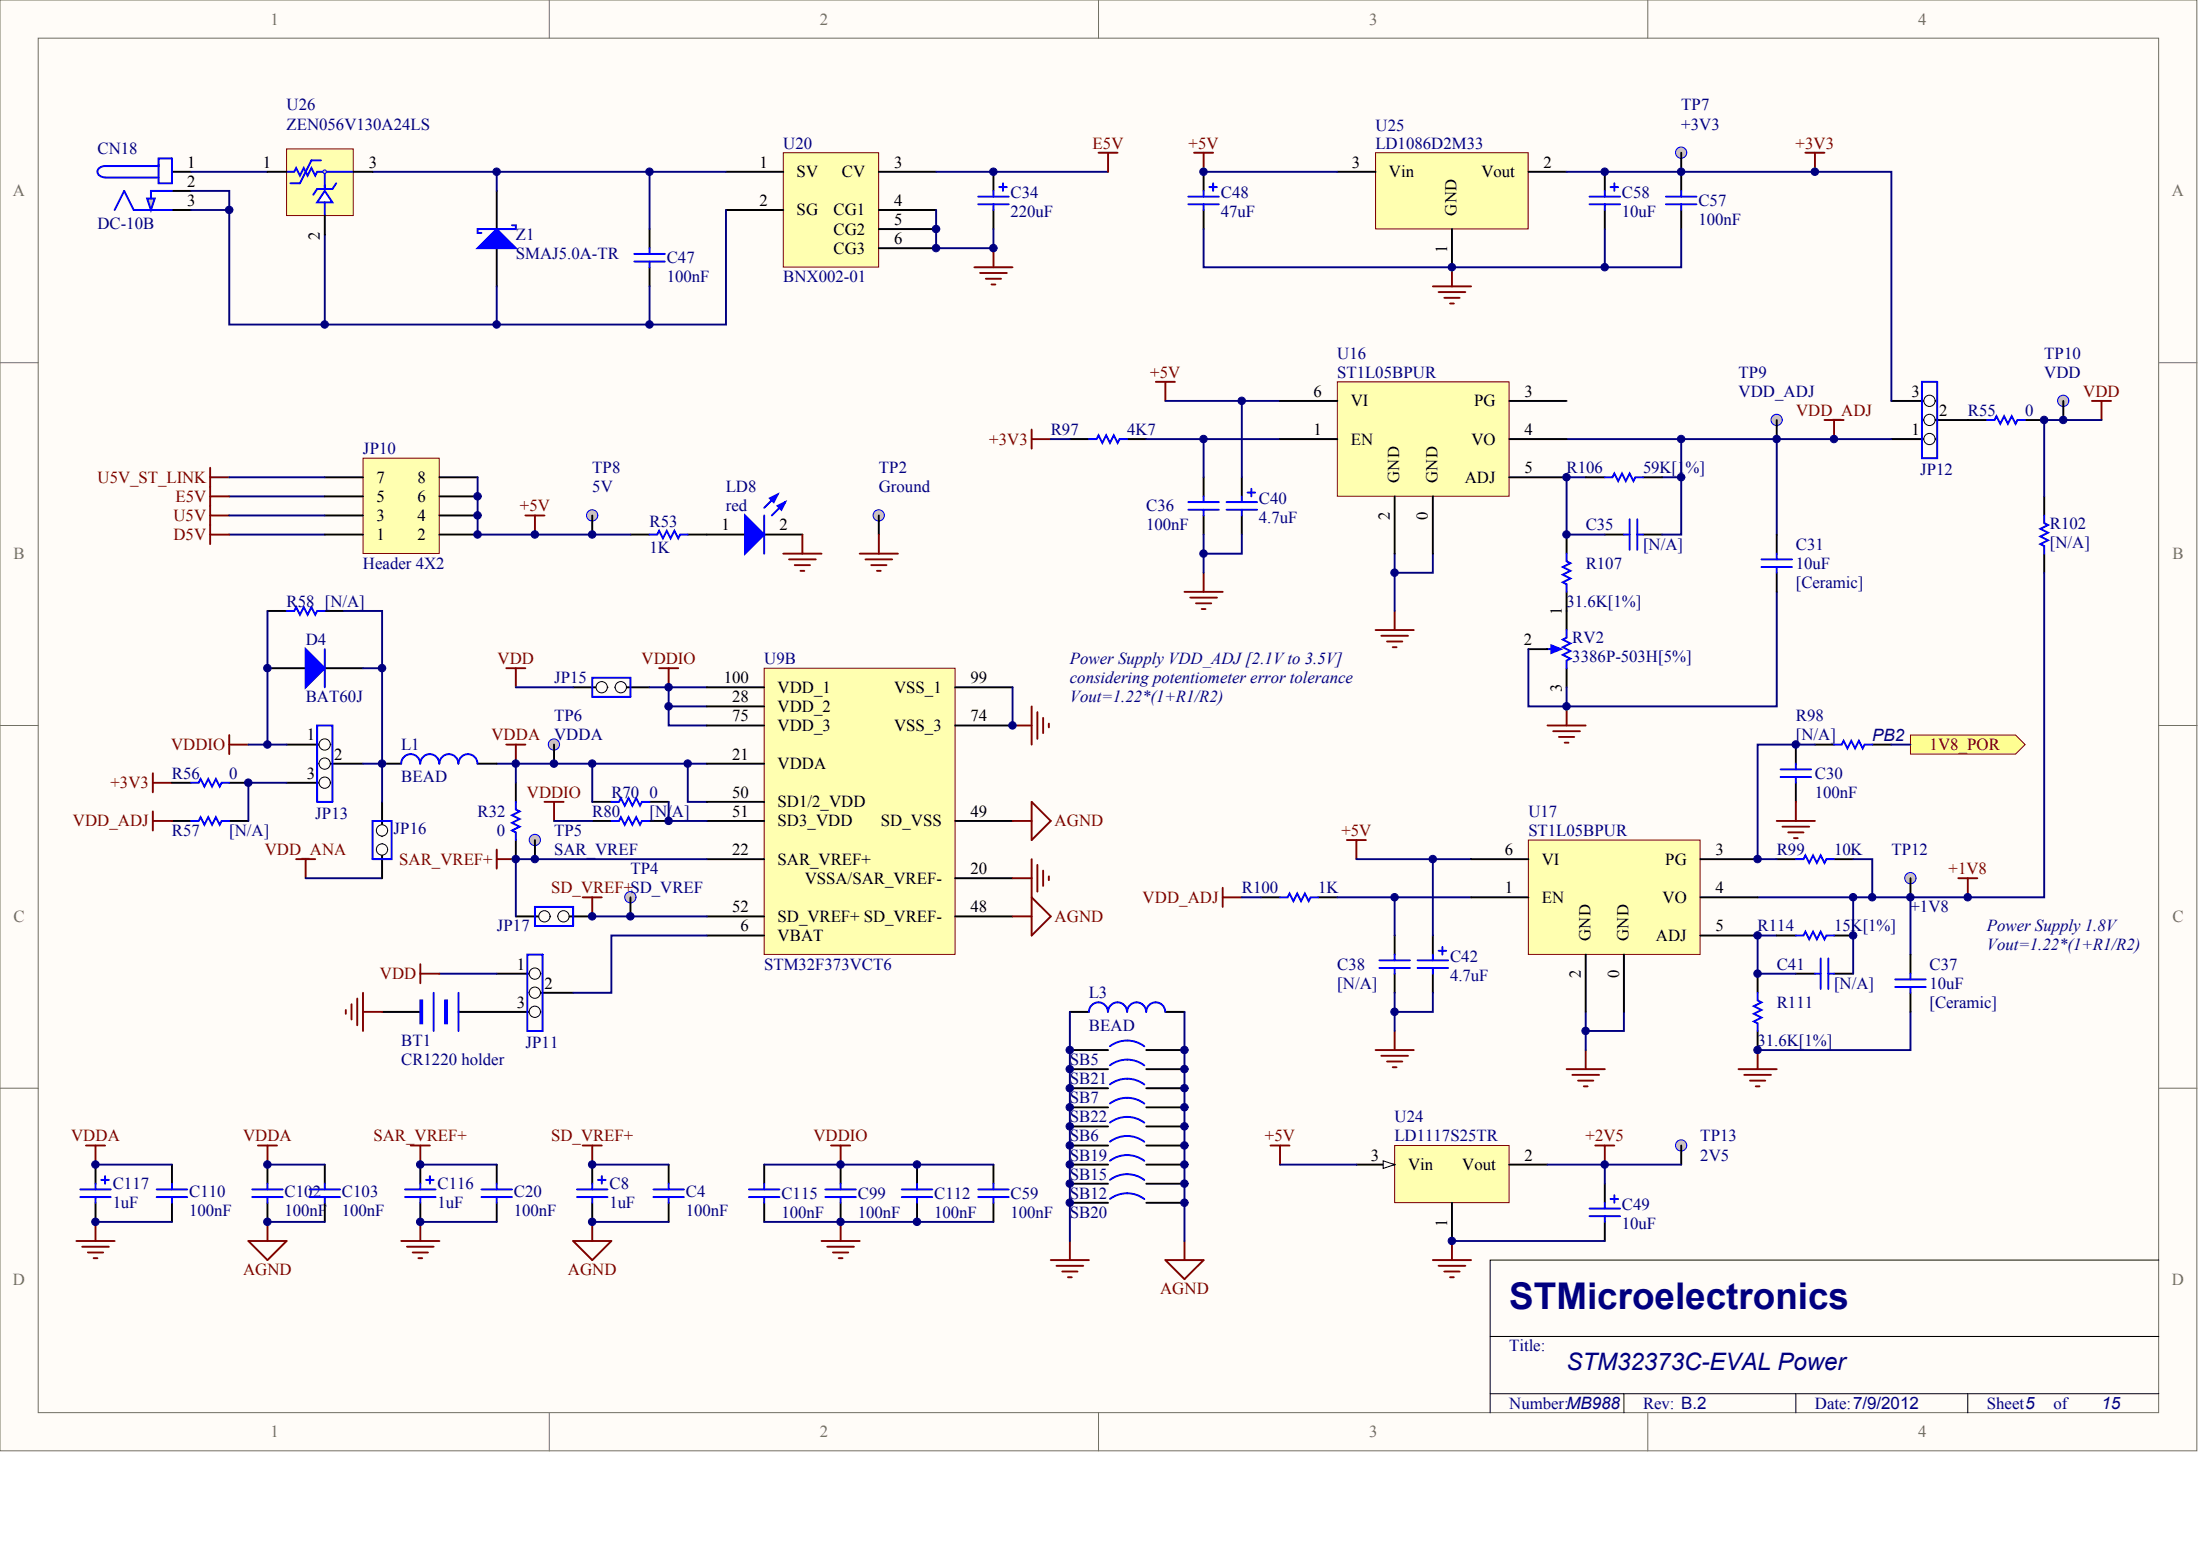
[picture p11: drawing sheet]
<svg xmlns="http://www.w3.org/2000/svg" width="840mm" height="594mm" viewBox="0 0 840 594" stroke-linecap="round" stroke-linejoin="round" font-family="sans-serif">
<g fill="#fffcf8" stroke="#716f64" stroke-width=".38">
<path d="M0 0h838.4v553.6h-838.4z"/>
<path d="M14.6 14.6h809.2v524.4h-809.2z"/>
</g>
<path d="M209.6 0v14.6M419.2 0v14.6M628.9 0v14.6M0 138.4h14.6M823.9 138.4h14.6M0 276.8h14.6M823.9 276.8h14.6M0 415.2h14.6M823.9 415.2h14.6M209.6 539.1v14.5M419.2 539.1v14.5M628.9 539.1v14.5" fill="none" stroke="#716f64" stroke-width=".38"/>
<path d="M823.9 480.8h-255.2v58.3M568.7 509.9h255.2M568.7 531.8h255.2M619.7 531.8v7.3M685.4 531.8v7.3M751 531.8v7.3" fill="none" stroke="#000" stroke-width=".38"/>
<path d="M226 444.4v7.3M226 458.9v7.3M291.6 444.4v7.3M291.6 458.9v7.3M320.8 444.4v7.3M320.8 458.9v7.3M350 444.4v7.3M350 458.9v7.3" fill="none" stroke="#000" stroke-width=".73"/>
<g fill="none" stroke="#00f" stroke-width=".73">
<path d="M220.2 456.8h11.7M220.2 453.8h11.7M226 451.7v2.1M226 456.8v2.1M228.2 450.2h2.9M229.7 448.7v3M285.8 456.8h11.7M285.8 453.8h11.7M291.6 451.7v2.1M291.6 456.8v2.1M315 456.8h11.6M315 453.8h11.6"/>
<path d="M320.8 451.7v2.1M320.8 456.8v2.1M344.1 456.8h11.7M344.1 453.8h11.7M350 451.7v2.1M350 456.8v2.1"/>
</g>
<path d="M317.2 437.1h7.3M320.8 437.1v7.3M313.5 473.5h14.6M315.7 475.7h10.2M317.9 477.9h5.8M320.8 466.2v7.3M320.1 480.1h1.4" fill="none" stroke="#800000" stroke-width=".73"/>
<path d="M525 58.3h58.2v29h-58.2z" fill="#ffffb0" stroke="#800000" stroke-width=".38"/>
<path d="M510.4 65.6h14.6M583.3 65.6h14.6M554.1 87.4v14.6" fill="none" stroke="#000" stroke-width=".73"/>
<path d="M298.9 58.3h36.4v43.6h-36.4z" fill="#ffffb0" stroke="#800000" stroke-width=".38"/>
<path d="M277.1 65.6h21.8M335.4 65.6h21.9M379.1 65.6v7.2M277.1 80.1h21.8M335.4 80.1h21.9M335.4 87.4h21.9M335.4 94.7h21.9M379.1 80.1v7.3" fill="none" stroke="#000" stroke-width=".73"/>
<path d="M373.3 75h11.7M373.3 77.9h11.7M379.1 72.8v2.2M379.1 77.9v2.2M381.3 71.4h2.9M382.8 69.9v2.9" fill="none" stroke="#00f" stroke-width=".73"/>
<path d="M357.3 65.6h65.6M357.3 80.1v14.6h21.8v-7.3" fill="none" stroke="#000080" stroke-width=".73"/>
<path d="M419.2 58.3h7.3M422.9 58.3v7.3M379.1 94.7v7.3M371.8 102h14.6M374 104.2h10.2M376.2 106.4h5.9M378.4 108.5h1.5" fill="none" stroke="#800000" stroke-width=".73"/>
<circle cx="226" cy="196.6" r="2.15" fill="#c0c0c0" stroke="#00f" stroke-width=".38"/>
<path d="M459.3 65.6v7.2M612.5 65.6v7.2M641.6 65.6v7.2M459.3 80.1v7.3M612.5 80.1v7.3M641.6 80.1v7.3M226 196.7v7.3M240.6 204h7.3M262.5 204h21.9M291.6 204h14.6" fill="none" stroke="#000" stroke-width=".73"/>
<g fill="none" stroke="#800000" stroke-width=".73">
<path d="M455.7 58.3h7.3M459.3 58.3v7.3M689 58.3h7.3M692.7 58.3v7.3M546.8 109.3h14.6M549 111.5h10.2M551.2 113.6h5.8M553.4 115.8h1.5M554.1 102v7.3M441.1 145.7h7.3M444.8 145.7v7.3M696.3 160.3h7.3"/>
<path d="M699.9 160.3v7.2M200.5 196.7h7.3M204.2 196.7v7.3M298.9 211.3h14.6M301.1 213.4h10.2M303.3 215.6h5.8M305.5 217.8h1.5M306.2 204v7.3M590.6 276.8h14.6M592.8 279h10.2M597.9 269.5v7.3M595 281.2h5.8"/>
<path d="M597.1 283.4h1.5"/>
</g>
<g fill="none" stroke="#00f" stroke-width=".73">
<path d="M453.5 75h11.7M453.5 77.9h11.7M459.3 72.8v2.2M459.3 77.9v2.2M461.5 71.4h2.9M463 69.9v2.9M606.6 75h11.7M606.6 77.9h11.7M612.5 72.8v2.2M612.5 77.9v2.2M614.6 71.4h3M616.1 69.9v2.9"/>
<path d="M635.8 75h11.7M635.8 77.9h11.7M641.6 72.8v2.2M641.6 77.9v2.2M291.6 196.7v14.6M296.7 188.7l-5.1 5.1M299.7 191.6l-5.1 5.1M247.9 204h2.9l.7-1.5 1.5 2.9 1.5-2.9 1.4 2.9 1.5-2.9 1.4 2.9 .8-1.4h2.9"/>
</g>
<g fill="#00f" stroke="#00f" stroke-width=".73">
<path d="M284.4 196.7l7.2 7.3-7.2 7.3z"/>
<path d="M296.7 193l3-1.4-1.5 2.9z"/>
<path d="M293.8 190.1l2.9-1.4-1.4 2.9z"/>
</g>
<path d="M459.3 65.6h51.1M459.3 87.4v14.6h182.3v-14.6M612.5 87.4v14.6" fill="none" stroke="#000080" stroke-width=".73"/>
<circle cx="335.4" cy="196.6" r="2.15" fill="#c0c0c0" stroke="#00f" stroke-width=".38"/>
<path d="M335.4 196.7v7.3" fill="none" stroke="#000" stroke-width=".73"/>
<path d="M328.1 211.3h14.6M330.3 213.4h10.2M332.5 215.6h5.8M334.7 217.8h1.4M335.4 204v7.3" fill="none" stroke="#800000" stroke-width=".73"/>
<circle cx="641.6" cy="58.2" r="2.15" fill="#c0c0c0" stroke="#00f" stroke-width=".38"/>
<path d="M641.6 58.3v7.3" fill="none" stroke="#000" stroke-width=".73"/>
<circle cx="678" cy="160.2" r="2.15" fill="#c0c0c0" stroke="#00f" stroke-width=".38"/>
<path d="M65.6 65.6h7.3M65.6 72.8h7.3M65.6 80.1h7.3M678.1 160.3v7.2" fill="none" stroke="#000" stroke-width=".73"/>
<path d="M40.1 67.7h20.4M60.5 60.5h5.1v9.4h-5.1zM60.5 62.6v.8h-20.4a2.3 2.3 0 0 0-2.6 3l1.3 1 1.3 .3M51 80.1h14.6" fill="none" stroke="#00f" stroke-width=".73"/>
<path d="M56.1 75.8h3l-1.5 4.3z" fill="#c0c0c0" stroke="#00f" stroke-width=".73"/>
<path d="M65.6 72.8h-8v3" fill="none" stroke="#00f" stroke-width=".73"/>
<g fill="#c0c0c0" stroke="#00f" stroke-width=".73">
<path d="M47.4 72.8l3.6 7.3z"/>
<path d="M47.4 72.8l-3.7 7.3z"/>
</g>
<path d="M72.9 72.8h14.6v7.3h-14.6M72.9 65.6h29.2M142.2 65.6h134.9M189.6 65.6v7.2M247.9 65.6v21.8M87.5 80.1v43.7h36.4v-34.2M277.1 80.1v43.7h-153.2M189.6 109.3v14.5M247.9 109.3v14.5M87.5 189.4h36.4M87.5 204h36.4" fill="none" stroke="#000080" stroke-width=".73"/>
<path d="M189.6 72.8v14.6M189.6 94.7v14.6M247.9 87.4v7.3M247.9 102v7.3" fill="none" stroke="#000" stroke-width=".73"/>
<path d="M182.3 94.7l7.3-7.3 7.3 7.3z" fill="#00f" stroke="#00f" stroke-width=".73"/>
<path d="M195.4 86h1.5v1.4h-14.6v1.5h1.4M242.1 99.8h11.6M242.1 96.9h11.6M247.9 94.7v2.2M247.9 99.8v2.2" fill="none" stroke="#00f" stroke-width=".73"/>
<path d="M109.4 56.8h25.4v25.4h-25.4z" fill="#ffffb0" stroke="#800000" stroke-width=".38"/>
<path d="M109.4 65.6h2.9l.7-1.5 1.5 2.9 1.4-2.9 1.5 2.9 1.4-2.9 1.5 2.9 .7-1.4h2.9M118.8 61.2l-4.3 8.7" fill="none" stroke="#00f" stroke-width=".73"/>
<path d="M123.9 72.8l3 4.4h-5.9z" fill="#fff" stroke="#00f" stroke-width=".73"/>
<path d="M110.8 69.9h3.7M118.8 61.2h3.7M123.9 77.2v5.1M128.3 69.9l-1.4 2.2h-5.9l-1.4 2.2M134.9 65.6h-11v6.5" fill="none" stroke="#00f" stroke-width=".73"/>
<path d="M102.1 65.6h7.3M134.9 65.6h7.3M123.9 82.3v7.3" fill="none" stroke="#000" stroke-width=".73"/>
<circle cx="123.9" cy="65.5" r=".69" fill="#c0c0c0" stroke="#00f" stroke-width=".38"/>
<path d="M597.9 233.1v7.3M583.3 247.7h7.3M597.9 255v7.2" fill="none" stroke="#000" stroke-width=".73"/>
<path d="M590.6 247.7h3.6M597.9 240.4v2.9l-1.5 .7 2.9 1.5-2.9 1.4 2.9 1.5-2.9 1.5 2.9 1.4-1.4 .7v3" fill="none" stroke="#00f" stroke-width=".73"/>
<path d="M592 246.2l3.7 1.5-3.7 1.4z" fill="#00f" stroke="#00f" stroke-width=".73"/>
<path d="M678.1 167.5v36.5M583.3 247.7v21.8h14.6v-7.3" fill="none" stroke="#000080" stroke-width=".73"/>
<path d="M80.2 185.8v21.8M80.2 189.4h7.3M80.2 196.7h7.3M80.2 204h7.3" fill="none" stroke="#800000" stroke-width=".73"/>
<path d="M138.5 174.8h29.1v36.4h-29.1z" fill="#ffffb0" stroke="#800000" stroke-width=".38"/>
<g fill="none" stroke="#000" stroke-width=".73">
<path d="M721.8 153h16.8M408.3 167.5h7.3M430.2 167.5h7.3M123.9 182.1h14.6M123.9 189.4h14.6M123.9 196.7h14.6M167.7 182.1h14.6M167.7 189.4h14.6M167.7 196.7h14.6M459.3 182.1v7.3M459.3 196.7v7.3M473.9 182.1v7.3"/>
<path d="M473.9 196.7v7.3M123.9 204h14.6M167.7 204h14.6"/>
</g>
<g fill="none" stroke="#000080" stroke-width=".73">
<path d="M444.8 153h43.7M473.9 153v29.1M401 167.5h7.3M437.5 167.5h21.8M488.5 167.5h-29.2v14.6M641.6 167.5v14.6h-7.3M87.5 196.7h36.4M87.5 182.1h36.4M182.3 182.1v21.9h58.3M459.3 204v14.5M473.9 204v7.3h-14.6M532.3 211.3v21.8"/>
<path d="M546.8 211.3v7.2h-14.5M678.1 225.8v43.7h-80.2"/>
</g>
<g fill="none" stroke="#800000" stroke-width=".73">
<path d="M80.2 178.5v7.3M393.7 163.9v7.3M393.7 167.5h7.3M80.2 182.1h7.3M459.3 218.5v7.3M452.1 225.8h14.5M454.2 228h10.2M456.4 230.2h5.9M458.6 232.4h1.5M532.3 233.1v7.3M525 240.4h14.5M527.1 242.6h10.3"/>
<path d="M529.3 244.8h5.9M531.5 246.9h1.5"/>
</g>
<path d="M415.6 167.5h2.9l.7-1.4 1.5 2.9 1.5-2.9 1.4 2.9 1.5-2.9 1.4 2.9 .8-1.5h2.9M453.5 194.5h11.7M453.5 191.6h11.7M459.3 189.4v2.2M459.3 194.5v2.2M468.1 194.5h11.7M468.1 191.6h11.7M473.9 189.4v2.2M473.9 194.5v2.2M476.1 187.9h2.9M477.6 186.5v2.9" fill="none" stroke="#00f" stroke-width=".73"/>
<circle cx="736.4" cy="152.9" r="2.15" fill="#fffcf8" stroke="#000" stroke-width=".38"/>
<path d="M734.2 160.3h16.8" fill="none" stroke="#000" stroke-width=".73"/>
<circle cx="736.4" cy="160.2" r="2.15" fill="#fffcf8" stroke="#000" stroke-width=".38"/>
<path d="M721.8 167.5h16.8" fill="none" stroke="#000" stroke-width=".73"/>
<circle cx="736.4" cy="167.5" r="2.15" fill="#fffcf8" stroke="#000" stroke-width=".38"/>
<path d="M733.5 145.7h5.8v29.1h-5.8z" fill="none" stroke="#00f" stroke-width=".73"/>
<path d="M109.4 298.7h16.7" fill="none" stroke="#000" stroke-width=".73"/>
<circle cx="123.9" cy="298.6" r="2.15" fill="#fffcf8" stroke="#000" stroke-width=".38"/>
<path d="M121.8 291.4h16.7" fill="none" stroke="#000" stroke-width=".73"/>
<circle cx="123.9" cy="291.3" r="2.15" fill="#fffcf8" stroke="#000" stroke-width=".38"/>
<path d="M109.4 284.1h16.7" fill="none" stroke="#000" stroke-width=".73"/>
<circle cx="123.9" cy="284.1" r="2.15" fill="#fffcf8" stroke="#000" stroke-width=".38"/>
<path d="M121 276.8h5.9v29.2h-5.9z" fill="none" stroke="#00f" stroke-width=".73"/>
<circle cx="787.4" cy="152.9" r="2.15" fill="#c0c0c0" stroke="#00f" stroke-width=".38"/>
<path d="M787.4 153v7.3" fill="none" stroke="#000" stroke-width=".73"/>
<path d="M798.4 153h7.3M802 153v7.3M58.3 295v7.3M58.3 298.7h7.3" fill="none" stroke="#800000" stroke-width=".73"/>
<circle cx="211.4" cy="284.1" r="2.15" fill="#c0c0c0" stroke="#00f" stroke-width=".38"/>
<path d="M196.9 298.7v7.3M211.4 284.1v7.3M196.9 320.5v7.3" fill="none" stroke="#000" stroke-width=".73"/>
<path d="M251.5 255h7.3M255.2 255v7.2M87.5 280.5v7.2M87.5 284.1h7.3M193.2 284.1h7.3M196.9 284.1v7.3" fill="none" stroke="#800000" stroke-width=".73"/>
<path d="M597.9 167.5h123.9M255.2 269.5h14.6M269.8 262.2h-14.6v14.6h14.6M94.8 284.1h14.6M189.6 291.4h80.2M196.9 291.4v7.3M262.5 291.4v14.6h7.3" fill="none" stroke="#000080" stroke-width=".73"/>
<path d="M196.9 306v2.9l1.4 .7-2.9 1.5 2.9 1.4-2.9 1.5 2.9 1.4-2.9 1.5 1.5 .7v2.9" fill="none" stroke="#00f" stroke-width=".73"/>
<circle cx="204.1" cy="320.5" r="2.15" fill="#c0c0c0" stroke="#00f" stroke-width=".38"/>
<path d="M204.2 320.5v7.3" fill="none" stroke="#000" stroke-width=".73"/>
<path d="M189.6 324.2v7.3M189.6 327.8h7.3" fill="none" stroke="#800000" stroke-width=".73"/>
<path d="M291.6 255h72.9v109.2h-72.9z" fill="#ffffb0" stroke="#800000" stroke-width=".38"/>
<g fill="none" stroke="#000" stroke-width=".73">
<path d="M269.8 276.8h21.8M269.8 262.2h21.8M269.8 269.5h21.8M364.6 276.8h21.8M364.6 262.2h21.8M269.8 291.4h21.8M269.8 313.2h21.8M269.8 306h21.8M364.6 313.2h21.8M269.8 327.8h21.8M364.6 335.1h21.8M212.9 349.7h13.1"/>
<path d="M269.8 356.9h21.8M269.8 349.7h21.8M364.6 349.7h21.8"/>
</g>
<path d="M226 349.7h43.8" fill="none" stroke="#000080" stroke-width=".73"/>
<circle cx="215.1" cy="349.6" r="2.15" fill="#fffcf8" stroke="#000" stroke-width=".38"/>
<path d="M196.9 349.7h13.1" fill="none" stroke="#000" stroke-width=".73"/>
<circle cx="207.8" cy="349.6" r="2.15" fill="#fffcf8" stroke="#000" stroke-width=".38"/>
<path d="M204.2 346h14.5v7.3h-14.5z" fill="none" stroke="#00f" stroke-width=".73"/>
<circle cx="240.6" cy="342.3" r="2.15" fill="#c0c0c0" stroke="#00f" stroke-width=".38"/>
<g fill="none" stroke="#000" stroke-width=".73">
<path d="M102.1 255h14.6M123.9 255h14.6M240.6 342.4v7.3M36.5 444.4v7.3M36.5 458.9v7.3M65.6 444.4v7.3M65.6 458.9v7.3M102.1 444.4v7.3M102.1 458.9v7.3M123.9 444.4v7.3M123.9 458.9v7.3M160.4 444.4v7.3"/>
<path d="M160.4 458.9v7.3M189.6 444.4v7.3M189.6 458.9v7.3M255.2 444.4v7.3M255.2 458.9v7.3"/>
</g>
<g fill="none" stroke="#800000" stroke-width=".73">
<path d="M386.4 276.8h7.3M393.7 269.5v14.6M395.9 271.7v10.2M398.1 273.9v5.8M400.3 276.1v1.4M386.4 335.1h7.3M393.7 327.8v14.6M395.9 330v10.2M398.1 332.2v5.8M400.3 334.4v1.4M222.4 342.4h7.3M226 342.4v7.3"/>
<path d="M32.8 437.1h7.3M36.5 437.1v7.3M156.8 437.1h7.3M160.4 437.1v7.3M222.4 437.1h7.3M226 437.1v7.3M29.2 473.5h14.5M31.4 475.7h10.2M33.5 477.9h5.9M36.5 466.2v7.3M153.1 473.5h14.6M155.3 475.7h10.2"/>
<path d="M157.5 477.9h5.8M160.4 466.2v7.3M35.7 480.1h1.5M159.7 480.1h1.4"/>
</g>
<g fill="none" stroke="#00f" stroke-width=".73">
<path d="M123.9 247.7v14.5M30.6 453.8h11.7M30.6 456.8h11.7M36.5 451.7v2.1M36.5 456.8v2.1M38.6 450.2h3M40.1 448.7v3M59.8 453.8h11.7M59.8 456.8h11.7M65.6 451.7v2.1M65.6 456.8v2.1M96.2 453.8h11.7"/>
<path d="M96.2 456.8h11.7M102.1 451.7v2.1M102.1 456.8v2.1M118.1 453.8h11.7M118.1 456.8h11.7M123.9 451.7v2.1M123.9 456.8v2.1M154.6 453.8h11.6M154.6 456.8h11.6M160.4 451.7v2.1M160.4 456.8v2.1M162.6 450.2h2.9"/>
<path d="M164.1 448.7v3M183.7 453.8h11.7M183.7 456.8h11.7M189.6 451.7v2.1M189.6 456.8v2.1M249.4 453.8h11.6M249.4 456.8h11.6M255.2 451.7v2.1M255.2 456.8v2.1"/>
</g>
<path d="M138.5 255h7.3v36.4h-7.3M269.8 327.8h-72.9v21.9M36.5 444.4h29.1M160.4 444.4h29.2M226 444.4h29.2M36.5 466.2h29.1M160.4 466.2h29.2M226 466.2h29.2" fill="none" stroke="#000080" stroke-width=".73"/>
<path d="M116.7 247.7l7.2 7.3-7.2 7.2z" fill="#00f" stroke="#00f" stroke-width=".73"/>
<path d="M532.3 437.1h43.6v21.8h-43.6z" fill="#ffffb0" stroke="#800000" stroke-width=".38"/>
<path d="M517.7 444.4h14.6" fill="none" stroke="#000" stroke-width=".73"/>
<path d="M527.9 442.9l4.4 1.5-4.4 1.4z" fill="#fffcf8" stroke="#000" stroke-width=".38"/>
<path d="M554.1 458.9v14.6M576 444.4h14.6M612.5 451.7v7.2M612.5 466.2v7.3" fill="none" stroke="#000" stroke-width=".73"/>
<path d="M484.9 437.1h7.3M488.5 437.1v7.3M608.8 437.1h7.3M612.5 437.1v7.3M554.1 473.5v7.3M546.8 480.8h14.6M549 483h10.2M551.2 485.2h5.8M553.4 487.3h1.5" fill="none" stroke="#800000" stroke-width=".73"/>
<path d="M612.5 458.9v2.2M614.6 457.5h3M616.1 456v2.9M606.6 461.1h11.7M606.6 464h11.7M612.5 464v2.2" fill="none" stroke="#00f" stroke-width=".73"/>
<path d="M590.6 444.4h21.9v7.3" fill="none" stroke="#000080" stroke-width=".73"/>
<circle cx="641.6" cy="437" r="2.15" fill="#c0c0c0" stroke="#00f" stroke-width=".38"/>
<path d="M641.6 437.1v7.3" fill="none" stroke="#000" stroke-width=".73"/>
<path d="M488.5 444.4h29.2M612.5 444.4h29.1M554.1 473.5h58.4" fill="none" stroke="#000080" stroke-width=".73"/>
<path d="M514 320.5h7.3M517.7 320.5v7.3M663.5 407.9h14.6M665.7 410.1h10.2M667.9 412.3h5.8M670.1 414.5h1.4M670.8 400.7v7.2" fill="none" stroke="#800000" stroke-width=".73"/>
<circle cx="729.1" cy="335.1" r="2.15" fill="#c0c0c0" stroke="#00f" stroke-width=".38"/>
<path d="M729.1 335.1v7.3M481.2 342.4h7.3M503.1 342.4h7.3M532.3 356.9v7.3M546.8 356.9v7.3M532.3 371.5v7.3M546.8 371.5v7.3" fill="none" stroke="#000" stroke-width=".73"/>
<g fill="none" stroke="#800000" stroke-width=".73">
<path d="M466.6 338.7v7.3M747.3 335.1h7.3M751 335.1v7.3M466.6 342.4h7.3M532.3 393.4v7.3M525 400.7h14.5M527.1 402.8h10.3M529.3 405h5.9M531.5 407.2h1.5M597.9 407.9h14.6M600.1 410.1h10.2M602.2 412.3h5.9"/>
<path d="M604.4 414.5h1.5M605.2 400.7v7.2"/>
</g>
<path d="M488.5 342.4h2.9l.8-1.5 1.4 2.9 1.5-2.9 1.4 2.9 1.5-2.9 1.4 2.9 .8-1.4h2.9M526.4 369.3h11.7M526.4 366.4h11.7M532.3 364.2v2.2M532.3 369.3v2.2M541 369.3h11.7M541 366.4h11.7M546.8 364.2v2.2M546.8 369.3v2.2M549 362.8h2.9M550.5 361.3v2.9" fill="none" stroke="#00f" stroke-width=".73"/>
<path d="M517.7 327.8h43.7M546.8 327.8v29.1M473.9 342.4h7.3M510.4 342.4h21.9M561.4 342.4h-29.1v14.5M729.1 342.4v21.8M532.3 378.8v14.6M546.8 378.8v7.3h-14.5M605.2 386.1v14.6M619.7 386.1v7.3h-14.5M729.1 386.1v14.6h-58.3" fill="none" stroke="#000080" stroke-width=".73"/>
<path d="M729.1 280.5h40.1l3.7 3.6-3.7 3.6h-40.1z" fill-rule="evenodd" fill="#ffff80" stroke="#800000" stroke-width=".38"/>
<g fill="none" stroke="#000" stroke-width=".73">
<path d="M751 160.3h7.3M772.9 160.3h7.3M780.2 189.4v7.3M780.2 211.3v7.2M234.8 262.2h13.1M65.6 298.7h7.3M87.5 298.7h7.3M685.4 284.1v7.3M685.4 298.7v7.3M65.6 313.2h7.3M87.5 313.2h7.3M678.1 327.8h7.3"/>
<path d="M699.9 327.8h7.3"/>
</g>
<path d="M758.3 160.3h2.9l.7-1.5 1.5 2.9 1.4-2.9 1.5 2.9 1.5-2.9 1.4 2.9 .7-1.4h3M780.2 196.7v2.9l1.4 .7-2.9 1.5 2.9 1.4-2.9 1.5 2.9 1.5-2.9 1.4 1.5 .7v3M72.9 298.7h2.9l.8-1.5 1.4 2.9 1.5-2.9 1.4 2.9 1.5-2.9 1.4 2.9 .8-1.4h2.9M679.5 296.5h11.7M679.5 293.6h11.7M685.4 291.4v2.2M685.4 296.5v2.2M72.9 313.2h2.9l.8-1.4 1.4 2.9 1.5-2.9 1.4 2.9 1.5-2.9 1.4 2.9 .8-1.5h2.9M685.4 327.8h2.9l.7-1.4 1.5 2.9 1.4-2.9 1.5 2.9 1.4-2.9 1.5 2.9 .7-1.5h2.9" fill="none" stroke="#00f" stroke-width=".73"/>
<path d="M597.9 65.6h123.9v87.4M802 160.3h-21.8v29.1M780.2 218.5v123.9h-109.4M707.2 327.8h7.3v14.6" fill="none" stroke="#000080" stroke-width=".73"/>
<path d="M58.3 309.6v7.3M58.3 313.2h7.3M678.1 313.2h14.6M680.3 315.4h10.2M682.5 317.6h5.8M684.6 319.8h1.5M685.4 306v7.2" fill="none" stroke="#800000" stroke-width=".73"/>
<circle cx="236.9" cy="262.2" r="2.15" fill="#fffcf8" stroke="#000" stroke-width=".38"/>
<path d="M218.7 262.2h13.2" fill="none" stroke="#000" stroke-width=".73"/>
<circle cx="229.6" cy="262.2" r="2.15" fill="#fffcf8" stroke="#000" stroke-width=".38"/>
<path d="M226 258.6h14.6v7.3h-14.6zM165.5 378.8v14.6M175 378.8v14.6" fill="none" stroke="#00f" stroke-width=".73"/>
<path d="M196.9 262.2h21.8M247.9 262.2h7.3" fill="none" stroke="#000080" stroke-width=".73"/>
<path d="M193.2 255h7.3M196.9 255v7.2M138.5 378.8v14.6M132 385.4v1.4M134.2 383.2v5.8M136.3 381v10.2M138.5 386.1h7.3" fill="none" stroke="#800000" stroke-width=".73"/>
<path d="M189.6 371.5h16.7M145.8 386.1h14.6M175 386.1h14.6" fill="none" stroke="#000" stroke-width=".73"/>
<g fill="#00f" stroke="#00f" stroke-width=".73">
<path d="M169.9 381.7h.7v8.8h-.7z" fill-rule="evenodd"/>
<path d="M160.4 381.7h.7v8.8h-.7z" fill-rule="evenodd"/>
</g>
<circle cx="204.1" cy="371.5" r="2.15" fill="#fffcf8" stroke="#000" stroke-width=".38"/>
<path d="M202 378.8h16.7" fill="none" stroke="#000" stroke-width=".73"/>
<circle cx="204.1" cy="378.8" r="2.15" fill="#fffcf8" stroke="#000" stroke-width=".38"/>
<path d="M189.6 386.1h16.7" fill="none" stroke="#000" stroke-width=".73"/>
<circle cx="204.1" cy="386.1" r="2.15" fill="#fffcf8" stroke="#000" stroke-width=".38"/>
<g fill="none" stroke="#00f" stroke-width=".73">
<path d="M612.5 182.1h2.9l.7-1.4 1.5 2.9 1.4-2.9 1.5 2.9 1.4-2.9 1.5 2.9 .7-1.5h2.9M621.9 198.1v11.7M624.9 198.1v11.7M597.9 211.3v2.9l1.4 .7-2.9 1.5 2.9 1.4-2.9 1.5 2.9 1.4-2.9 1.5 1.5 .7v2.9M619.7 204h2.2M624.9 204h2.1M672.2 216.4h11.7M672.2 213.4h11.7M678.1 211.3v2.1M678.1 216.4v2.1M160.3 291.4a3.6 3.6 0 0 0-3.6-3.7 3.6 3.6 0 0 0-3.6 3.7M167.6 291.4a3.6 3.6 0 0 0-3.6-3.7 3.6 3.6 0 0 0-3.6 3.7"/>
<path d="M174.9 291.4a3.6 3.6 0 0 0-3.6-3.7 3.6 3.6 0 0 0-3.6 3.7M182.2 291.4a3.6 3.6 0 0 0-3.6-3.7 3.6 3.6 0 0 0-3.6 3.7M699.9 284.1h3l.7-1.5 1.5 3 1.4-3 1.5 3 1.4-3 1.5 3 .7-1.5h2.9M685.4 356.9h2.9l.7-1.4 1.5 2.9 1.4-2.9 1.5 2.9 1.4-2.9 1.5 2.9 .7-1.5h2.9M201.2 364.2h5.9v29.2h-5.9zM670.8 378.8v2.9l1.4 .7-2.9 1.5 2.9 1.5-2.9 1.4 2.9 1.5-2.9 1.4 1.5 .8v2.9M692.7 371.5h2.1M694.8 365.7v11.6M697.8 365.7v11.6M697.8 371.5h2.1"/>
</g>
<path d="M605.2 182.1h-7.3v21.9h14.6M641.6 182.1v21.9h-7.3M386.4 262.2v14.6M109.4 298.7h-14.6v14.5M116.7 335.1h29.1M269.8 356.9h-36.5v21.9h-14.6M678.1 356.9h-7.3v14.6h14.6M707.2 342.4v29.1M167.7 371.5h21.9" fill="none" stroke="#000080" stroke-width=".73"/>
<path d="M113 327.8h7.3M116.7 327.8v7.3M160.4 367.9v7.3M160.4 371.5h7.3" fill="none" stroke="#800000" stroke-width=".73"/>
<g fill="none" stroke="#000" stroke-width=".73">
<path d="M605.2 182.1h7.3M627 182.1h7.3M597.9 204v7.3M612.5 204h7.2M627 204h7.3M678.1 204v7.3M678.1 218.5v7.3M597.9 225.8v7.3M145.8 291.4h7.3M182.3 291.4h7.3M692.7 284.1h7.2M714.5 284.1h7.3"/>
<path d="M678.1 356.9h7.3M699.9 356.9h7.3M670.8 371.5v7.3M685.4 371.5h7.3M699.9 371.5h7.3M670.8 393.4v7.3"/>
</g>
<path d="M510.4 145.7h65.5v43.6h-65.5z" fill="#ffffb0" stroke="#800000" stroke-width=".38"/>
<path d="M488.5 153h21.9M576 153h21.9M488.5 167.5h21.9M576 167.5h21.9M532.3 189.4v21.9M546.8 189.4v21.9M576 182.1h21.9" fill="none" stroke="#000" stroke-width=".73"/>
<path d="M583.3 320.5h65.5v43.7h-65.5z" fill="#ffffb0" stroke="#800000" stroke-width=".38"/>
<g fill="none" stroke="#000" stroke-width=".73">
<path d="M102.1 233.1h7.3M123.9 233.1h7.3M226 306h7.3M226 313.2h7.3M247.9 306h7.3M247.9 313.2h7.3M145.8 322v13.1M561.4 327.8h21.9M648.9 327.8h21.9M561.4 342.4h21.9M648.9 342.4h21.9M648.9 356.9h21.9"/>
<path d="M605.2 364.2v21.9M619.7 364.2v21.9M408.3 386.1h7.3M444.8 386.1h7.3M408.3 407.9h14.6M408.3 415.2h14.6M408.3 400.7h14.6M437.5 407.9h14.6M437.5 415.2h14.6M437.5 400.7h14.6M408.3 422.5h14.6M408.3 429.8h14.6"/>
<path d="M408.3 437.1h14.6M437.5 422.5h14.6M437.5 429.8h14.6M437.5 437.1h14.6M379.1 444.4v7.3M379.1 458.9v7.3M408.3 444.4h14.6M408.3 451.7h14.6M408.3 458.9h14.6M437.5 444.4h14.6M437.5 451.7h14.6M437.5 458.9h14.6"/>
</g>
<g fill="none" stroke="#800000" stroke-width=".73">
<path d="M207.8 306h7.3M211.4 306v7.2M386.4 313.2h7.3M393.7 306l7.3 7.2-7.3 7.3zM386.4 349.7h7.3M393.7 342.4l7.3 7.3-7.3 7.2zM98.4 437.1h7.3M102.1 437.1v7.3M94.8 473.5h14.6l-7.3 7.3zM102.1 466.2v7.3M218.7 473.5h14.6l-7.3 7.3zM226 466.2v7.3"/>
<path d="M408.3 473.5v7.3M452.1 473.5v7.3M401 480.8h14.6M403.2 483h10.2M405.4 485.2h5.8M407.6 487.3h1.4M444.8 480.8h14.5l-7.2 7.3z"/>
</g>
<path d="M102.1 233.1v51M131.2 233.1h14.6v21.9M226 291.4v14.6M211.4 313.2h14.6M255.2 306v7.2h14.6M408.3 386.1v87.4M452.1 386.1v87.4M102.1 444.4h21.8M291.6 444.4h87.5M102.1 466.2h21.8M291.6 466.2h87.5" fill="none" stroke="#000080" stroke-width=".73"/>
<g fill="none" stroke="#00f" stroke-width=".73">
<path d="M109.4 233.1h2.9l.7-1.4 1.5 2.9 1.4-2.9 1.5 2.9 1.4-2.9 1.5 2.9 .7-1.5h2.9M233.3 306h2.9l.8-1.5 1.4 2.9 1.5-2.9 1.4 2.9 1.5-2.9 1.5 2.9 .7-1.4h2.9M233.3 313.2h2.9l.8-1.4 1.4 2.9 1.5-2.9 1.4 2.9 1.5-2.9 1.5 2.9 .7-1.5h2.9M423.6 399.2a10.9 10.9 0 0 1 13.1 0M430.1 386.1a3.6 3.6 0 0 0-3.6-3.6 3.6 3.6 0 0 0-3.7 3.6 3.6 3.6 0 0 0-3.6-3.7 3.6 3.6 0 0 0-3.6 3.7M437.4 386.1a3.6 3.6 0 0 0-3.6-3.7 3.6 3.6 0 0 0-3.6 3.7M444.7 386.1a3.6 3.6 0 0 0-3.6-3.7 3.6 3.6 0 0 0-3.6 3.7M423.6 406.5a10.9 10.9 0 0 1 13.1 0M423.6 413.8a10.9 10.9 0 0 1 13.1 0M423.6 421a10.9 10.9 0 0 1 13.1 .1M423.6 428.3a10.9 10.9 0 0 1 13.1 .1M423.6 435.6a10.9 10.9 0 0 1 13.1 0"/>
<path d="M373.3 456.8h11.7M373.3 453.8h11.7M379.1 451.7v2.1M379.1 456.8v2.1M423.6 442.9a10.9 10.9 0 0 1 13.1 0M423.6 450.2a10.9 10.9 0 0 1 13.1 0M423.6 457.5a10.9 10.9 0 0 1 13.1 0"/>
</g>
<circle cx="145.8" cy="324.1" r="2.15" fill="#fffcf8" stroke="#000" stroke-width=".38"/>
<path d="M145.8 306v13.1" fill="none" stroke="#000" stroke-width=".73"/>
<circle cx="145.8" cy="316.8" r="2.15" fill="#fffcf8" stroke="#000" stroke-width=".38"/>
<path d="M142.2 313.2h7.3v14.6h-7.3zM723.3 376.6h11.6M723.3 373.7h11.6M729.1 371.5v2.2M729.1 376.6v2.2" fill="none" stroke="#00f" stroke-width=".73"/>
<path d="M145.8 291.4v14.6M692.7 284.1h-21.9v43.7h7.3M721.8 284.1h7.3" fill="none" stroke="#000080" stroke-width=".73"/>
<path d="M729.1 364.2v7.3M729.1 378.8v7.3" fill="none" stroke="#000" stroke-width=".73"/>
<g fill="#000080" stroke="#000080" stroke-width=".38">
<circle cx="36.4" cy="466.2" r="1.42"/>
<circle cx="36.4" cy="444.3" r="1.42"/>
<circle cx="87.5" cy="80.1" r="1.42"/>
<circle cx="94.7" cy="298.6" r="1.42"/>
<circle cx="102" cy="466.2" r="1.42"/>
<circle cx="102" cy="444.3" r="1.42"/>
<circle cx="102" cy="284.1" r="1.42"/>
<circle cx="102" cy="254.9" r="1.42"/>
<circle cx="123.9" cy="123.8" r="1.42"/>
<circle cx="145.8" cy="291.3" r="1.42"/>
<circle cx="145.8" cy="254.9" r="1.42"/>
<circle cx="160.4" cy="466.2" r="1.42"/>
<circle cx="160.4" cy="444.3" r="1.42"/>
<circle cx="182.2" cy="203.9" r="1.42"/>
<circle cx="182.2" cy="196.6" r="1.42"/>
<circle cx="182.2" cy="189.4" r="1.42"/>
<circle cx="189.5" cy="123.8" r="1.42"/>
<circle cx="189.5" cy="65.5" r="1.42"/>
<circle cx="196.8" cy="327.8" r="1.42"/>
<circle cx="196.8" cy="291.3" r="1.42"/>
<circle cx="204.1" cy="327.8" r="1.42"/>
<circle cx="204.1" cy="203.9" r="1.42"/>
<circle cx="211.4" cy="291.3" r="1.42"/>
<circle cx="226" cy="466.2" r="1.42"/>
<circle cx="226" cy="444.3" r="1.42"/>
<circle cx="226" cy="349.6" r="1.42"/>
<circle cx="226" cy="291.3" r="1.42"/>
<circle cx="226" cy="203.9" r="1.42"/>
<circle cx="240.6" cy="349.6" r="1.42"/>
<circle cx="247.9" cy="123.8" r="1.42"/>
<circle cx="247.9" cy="65.5" r="1.42"/>
<circle cx="255.2" cy="313.2" r="1.42"/>
<circle cx="255.2" cy="269.5" r="1.42"/>
<circle cx="255.2" cy="262.2" r="1.42"/>
<circle cx="262.4" cy="291.3" r="1.42"/>
<circle cx="320.8" cy="466.2" r="1.42"/>
<circle cx="320.8" cy="444.3" r="1.42"/>
<circle cx="349.9" cy="466.2" r="1.42"/>
<circle cx="349.9" cy="444.3" r="1.42"/>
<circle cx="357.2" cy="94.7" r="1.42"/>
<circle cx="357.2" cy="87.4" r="1.42"/>
<circle cx="379.1" cy="94.7" r="1.42"/>
<circle cx="379.1" cy="65.5" r="1.42"/>
<circle cx="386.4" cy="276.8" r="1.42"/>
<circle cx="408.3" cy="458.9" r="1.42"/>
<circle cx="408.3" cy="451.6" r="1.42"/>
<circle cx="408.3" cy="444.3" r="1.42"/>
<circle cx="408.3" cy="437" r="1.42"/>
<circle cx="408.3" cy="429.8" r="1.42"/>
<circle cx="408.3" cy="422.5" r="1.42"/>
<circle cx="408.3" cy="415.2" r="1.42"/>
<circle cx="408.3" cy="407.9" r="1.42"/>
<circle cx="408.3" cy="400.6" r="1.42"/>
<circle cx="452" cy="458.9" r="1.42"/>
<circle cx="452" cy="451.6" r="1.42"/>
<circle cx="452" cy="444.3" r="1.42"/>
<circle cx="452" cy="437" r="1.42"/>
<circle cx="452" cy="429.8" r="1.42"/>
<circle cx="452" cy="422.5" r="1.42"/>
<circle cx="452" cy="415.2" r="1.42"/>
<circle cx="452" cy="407.9" r="1.42"/>
<circle cx="452" cy="400.6" r="1.42"/>
<circle cx="459.3" cy="211.2" r="1.42"/>
<circle cx="459.3" cy="167.5" r="1.42"/>
<circle cx="459.3" cy="65.5" r="1.42"/>
<circle cx="473.9" cy="152.9" r="1.42"/>
<circle cx="532.2" cy="386.1" r="1.42"/>
<circle cx="532.2" cy="342.3" r="1.42"/>
<circle cx="532.2" cy="218.5" r="1.42"/>
<circle cx="546.8" cy="327.8" r="1.42"/>
<circle cx="554.1" cy="473.5" r="1.42"/>
<circle cx="554.1" cy="101.9" r="1.42"/>
<circle cx="597.8" cy="269.5" r="1.42"/>
<circle cx="597.8" cy="203.9" r="1.42"/>
<circle cx="597.8" cy="182.1" r="1.42"/>
<circle cx="605.1" cy="393.3" r="1.42"/>
<circle cx="612.4" cy="444.3" r="1.42"/>
<circle cx="612.4" cy="101.9" r="1.42"/>
<circle cx="612.4" cy="65.5" r="1.42"/>
<circle cx="641.6" cy="182.1" r="1.42"/>
<circle cx="641.6" cy="167.5" r="1.42"/>
<circle cx="641.6" cy="65.5" r="1.42"/>
<circle cx="670.7" cy="400.6" r="1.42"/>
<circle cx="670.7" cy="371.5" r="1.42"/>
<circle cx="670.7" cy="356.9" r="1.42"/>
<circle cx="670.7" cy="327.8" r="1.42"/>
<circle cx="678" cy="167.5" r="1.42"/>
<circle cx="685.3" cy="284.1" r="1.42"/>
<circle cx="692.6" cy="65.5" r="1.42"/>
<circle cx="699.9" cy="167.5" r="1.42"/>
<circle cx="707.2" cy="356.9" r="1.42"/>
<circle cx="707.2" cy="342.3" r="1.42"/>
<circle cx="714.5" cy="342.3" r="1.42"/>
<circle cx="729.1" cy="342.3" r="1.42"/>
<circle cx="751" cy="342.3" r="1.42"/>
<circle cx="780.1" cy="160.2" r="1.42"/>
<circle cx="787.4" cy="160.2" r="1.42"/>
</g>
<text font-size="14.1" fill="#000080" x="576" y="499.3">STMicroelectronics</text>
<text font-size="9.2" fill="#000080" x="597.9" y="522.6">STM32373C-EVAL Power</text>
<g font-size="6.5" fill="#000080">
<text x="714.5" y="282.7">PB2</text>
<text x="802" y="537.7">15</text>
</g>
<g font-size="6.4" fill="#716f64">
<text x="103.2" y="9.3">1</text>
<text x="312.9" y="9.3">2</text>
<text x="522.5" y="9.3">3</text>
<text x="732.1" y="9.3">4</text>
<text x="5" y="74.9">A</text>
<text x="828.9" y="74.9">A</text>
<text x="5.2" y="213.3">B</text>
<text x="829.1" y="213.3">B</text>
<text x="5.2" y="351.7">C</text>
<text x="829.1" y="351.7">C</text>
<text x="5" y="490.1">D</text>
<text x="828.9" y="490.1">D</text>
<text x="103.2" y="548.4">1</text>
<text x="312.9" y="548.4">2</text>
<text x="522.5" y="548.4">3</text>
<text x="732.1" y="548.4">4</text>
</g>
<g font-size="6.4" fill="#000080">
<text x="109.4" y="42.1">U26</text>
<text x="641.6" y="42.1">TP7</text>
<text x="109.4" y="49.4">ZEN056V130A24LS</text>
<text x="525" y="50.1">U25</text>
<text x="641.6" y="49.4">+3V3</text>
<text x="37.2" y="58.9">CN18</text>
<text x="298.9" y="56.7">U20</text>
<text x="525" y="56.7">LD1086D2M33</text>
<text x="385.7" y="75.6">C34</text>
<text x="465.9" y="75.6">C48</text>
<text x="619" y="75.6">C58</text>
<text x="385.7" y="82.9">220uF</text>
<text x="465.9" y="82.9">47uF</text>
<text x="619" y="82.9">10uF</text>
<text x="648.2" y="78.6">C57</text>
<text x="37.2" y="87.3">DC-10B</text>
<text x="648.2" y="85.8">100nF</text>
<text x="196.9" y="91.7">Z1</text>
<text x="196.9" y="99">SMAJ5.0A-TR</text>
<text x="254.5" y="100.4">C47</text>
<text x="254.5" y="107.7">100nF</text>
<text x="298.9" y="107.7">BNX002-01</text>
<text x="510.4" y="136.8">U16</text>
<text x="780.2" y="136.8">TP10</text>
<text x="510.4" y="144.1">ST1L05BPUR</text>
<text x="663.5" y="144.1">TP9</text>
<text x="780.2" y="144.1">VDD</text>
<text x="663.5" y="151.4">VDD_ADJ</text>
<text x="751" y="158.7">R55</text>
<text x="772.9" y="158.7">0</text>
<text x="401" y="166">R97</text>
<text x="430.2" y="166">4K7</text>
<text x="138.5" y="173.3">JP10</text>
<text x="226" y="180.5">TP8</text>
<text x="335.4" y="180.5">TP2</text>
<text x="597.9" y="180.5">R106</text>
<text x="627" y="180.5">59K[1%]</text>
<text x="732.8" y="181.3">JP12</text>
<text x="226" y="187.8">5V</text>
<text x="277.1" y="187.8">LD8</text>
<text x="335.4" y="187.8">Ground</text>
<text x="277.1" y="195.1">red</text>
<text x="437.5" y="195.1">C36</text>
<text x="480.5" y="192.2">C40</text>
<text x="247.9" y="200.9">R53</text>
<text x="437.5" y="202.4">100nF</text>
<text x="480.5" y="199.5">4.7uF</text>
<text x="605.2" y="202.4">C35</text>
<text x="782.3" y="201.7">R102</text>
<text x="627" y="209.7">[N/A]</text>
<text x="685.4" y="209.7">C31</text>
<text x="782.3" y="209">[N/A]</text>
<text x="247.9" y="211.1">1K</text>
<text x="138.5" y="217">Header 4X2</text>
<text x="605.2" y="217">R107</text>
<text x="685.4" y="217">10uF</text>
<text x="685.4" y="224.3">[Ceramic]</text>
<text x="109.4" y="231.5">R58 [N/A]</text>
<text x="597.9" y="231.5">31.6K[1%]</text>
<text x="600.1" y="245.4">RV2</text>
<text x="116.7" y="246.1">D4</text>
<text x="291.6" y="253.4">U9B</text>
<text x="408.3" y="253.4">Power Supply VDD_ADJ [2.1V to 3.5V]</text>
<text x="600.1" y="252.7">3386P-503H[5%]</text>
<text x="211.4" y="260.7">JP15</text>
<text x="408.3" y="260.7">considering potentiometer error tolerance</text>
<text x="116.7" y="268">BAT60J</text>
<text x="408.3" y="268">Vout=1.22*(1+R1/R2)</text>
<text x="211.4" y="275.2">TP6</text>
<text x="685.4" y="275.2">R98</text>
<text x="153.1" y="286.2">L1</text>
<text x="211.4" y="282.5">VDDA</text>
<text x="685.4" y="282.5">[N/A]</text>
<text x="65.6" y="297.1">R56</text>
<text x="87.5" y="297.1">0</text>
<text x="153.1" y="298.6">BEAD</text>
<text x="692.7" y="297.1">C30</text>
<text x="233.3" y="304.4">R70</text>
<text x="247.9" y="304.4">0</text>
<text x="692.7" y="304.4">100nF</text>
<text x="182.3" y="311.7">R32</text>
<text x="226" y="311.7">R80</text>
<text x="247.9" y="311.7">[N/A]</text>
<text x="583.3" y="311.7">U17</text>
<text x="120.3" y="312.4">JP13</text>
<text x="65.6" y="319">R57</text>
<text x="87.5" y="319">[N/A]</text>
<text x="150.2" y="318.2">JP16</text>
<text x="189.6" y="319">0</text>
<text x="211.4" y="319">TP5</text>
<text x="583.3" y="319">ST1L05BPUR</text>
<text x="211.4" y="326.2">SAR_VREF</text>
<text x="678.1" y="326.2">R99</text>
<text x="699.9" y="326.2">10K</text>
<text x="721.8" y="326.2">TP12</text>
<text x="240.6" y="333.5">TP4</text>
<text x="473.9" y="340.8">R100</text>
<text x="503.1" y="340.8">1K</text>
<text x="729.1" y="348.1">+1V8</text>
<text x="189.6" y="355.4">JP17</text>
<text x="670.8" y="355.4">R114</text>
<text x="699.9" y="355.4">15K[1%]</text>
<text x="758.3" y="355.4">Power Supply 1.8V</text>
<text x="758.3" y="362.7">Vout=1.22*(1+R1/R2)</text>
<text x="291.6" y="369.9">STM32F373VCT6</text>
<text x="510.4" y="369.9">C38</text>
<text x="553.4" y="367">C42</text>
<text x="678.1" y="369.9">C41</text>
<text x="736.4" y="369.9">C37</text>
<text x="510.4" y="377.2">[N/A]</text>
<text x="553.4" y="374.3">4.7uF</text>
<text x="699.9" y="377.2">[N/A]</text>
<text x="736.4" y="377.2">10uF</text>
<text x="415.6" y="380.9">L3</text>
<text x="678.1" y="384.5">R111</text>
<text x="736.4" y="384.5">[Ceramic]</text>
<text x="415.6" y="393.3">BEAD</text>
<text x="153.1" y="399.1">BT1</text>
<text x="200.5" y="399.8">JP11</text>
<text x="670.8" y="399.1">31.6K[1%]</text>
<text x="153.1" y="406.4">CR1220 holder</text>
<text x="408.3" y="406.4">SB5</text>
<text x="408.3" y="413.7">SB21</text>
<text x="408.3" y="420.9">SB7</text>
<text x="408.3" y="428.2">SB22</text>
<text x="532.3" y="428.2">U24</text>
<text x="408.3" y="435.5">SB6</text>
<text x="532.3" y="435.5">LD1117S25TR</text>
<text x="648.9" y="435.5">TP13</text>
<text x="408.3" y="442.8">SB19</text>
<text x="648.9" y="442.8">2V5</text>
<text x="43" y="453.7">C117</text>
<text x="167" y="453.7">C116</text>
<text x="232.6" y="453.7">C8</text>
<text x="408.3" y="450.1">SB15</text>
<text x="43" y="461">1uF</text>
<text x="72.2" y="456.6">C110</text>
<text x="108.6" y="456.6">C102</text>
<text x="130.5" y="456.6">C103</text>
<text x="167" y="461">1uF</text>
<text x="196.1" y="456.6">C20</text>
<text x="232.6" y="461">1uF</text>
<text x="261.8" y="456.6">C4</text>
<text x="298.2" y="457.4">C115</text>
<text x="327.4" y="457.4">C99</text>
<text x="356.5" y="457.4">C112</text>
<text x="385.7" y="457.4">C59</text>
<text x="408.3" y="457.4">SB12</text>
<text x="619" y="461.7">C49</text>
<text x="72.2" y="463.9">100nF</text>
<text x="108.6" y="463.9">100nF</text>
<text x="130.5" y="463.9">100nF</text>
<text x="196.1" y="463.9">100nF</text>
<text x="261.8" y="463.9">100nF</text>
<text x="298.2" y="464.6">100nF</text>
<text x="327.4" y="464.6">100nF</text>
<text x="356.5" y="464.6">100nF</text>
<text x="385.7" y="464.6">100nF</text>
<text x="408.3" y="464.6">SB20</text>
<text x="619" y="469">10uF</text>
<text x="576" y="515.6">Title:</text>
<text x="576" y="537.5">Number:MB988</text>
<text x="627" y="537.5">Rev: B.2</text>
<text x="692.7" y="537.5">Date:7/9/2012</text>
<text x="758.3" y="537.5">Sheet5</text>
<text x="783.7" y="537.5">of</text>
</g>
<g font-size="6.4" fill="#800000">
<text x="417" y="56.7">E5V</text>
<text x="453.6" y="56.7">+5V</text>
<text x="685.3" y="56.7">+3V3</text>
<text x="439" y="144.1">+5V</text>
<text x="795" y="151.4">VDD</text>
<text x="685.4" y="158.7">VDD_ADJ</text>
<text x="377.5" y="169.6">+3V3</text>
<text x="37.3" y="184.2">U5V_ST_LINK</text>
<text x="66.9" y="191.5">E5V</text>
<text x="198.4" y="195.1">+5V</text>
<text x="66.2" y="198.8">U5V</text>
<text x="66.2" y="206">D5V</text>
<text x="189.9" y="253.4">VDD</text>
<text x="244.8" y="253.4">VDDIO</text>
<text x="65.3" y="286.2">VDDIO</text>
<text x="187.5" y="282.5">VDDA</text>
<text x="736.4" y="286.2">1V8_POR</text>
<text x="42.1" y="300.7">+3V3</text>
<text x="201.1" y="304.4">VDDIO</text>
<text x="27.8" y="315.3">VDD_ADJ</text>
<text x="402.5" y="315.3">AGND</text>
<text x="511.9" y="319">+5V</text>
<text x="101.1" y="326.2">VDD_ANA</text>
<text x="152.4" y="329.9">SAR_VREF+</text>
<text x="743.6" y="333.5">+1V8</text>
<text x="210.3" y="340.8">SD_VREF+SD_VREF</text>
<text x="436.1" y="344.4">VDD_ADJ</text>
<text x="402.5" y="351.7">AGND</text>
<text x="144.9" y="373.6">VDD</text>
<text x="27.1" y="435.5">VDDA</text>
<text x="92.7" y="435.5">VDDA</text>
<text x="142.5" y="435.5">SAR_VREF+</text>
<text x="210.3" y="435.5">SD_VREF+</text>
<text x="310.5" y="435.5">VDDIO</text>
<text x="482.7" y="435.5">+5V</text>
<text x="605.1" y="435.5">+2V5</text>
<text x="92.7" y="486.5">AGND</text>
<text x="216.7" y="486.5">AGND</text>
<text x="442.7" y="493.8">AGND</text>
</g>
<g font-size="6.4">
<text x="71.5" y="64">1</text>
<text x="100.3" y="64">1</text>
<text x="140.7" y="64">3</text>
<text x="289.9" y="64">1</text>
<text x="341.2" y="64">3</text>
<text x="515.9" y="64">3</text>
<text x="589.1" y="64">2</text>
<text x="71.5" y="71.3">2</text>
<text x="304" y="67.6">SV</text>
<text x="321.3" y="67.6">CV</text>
<text x="530.1" y="67.6">Vin</text>
<text x="565.4" y="67.6">Vout</text>
<text x="71.5" y="78.6">3</text>
<text x="289.9" y="78.6">2</text>
<text x="304" y="82.2">SG</text>
<text x="318.1" y="82.2">CG1</text>
<text x="341.2" y="78.6">4</text>
<text x="318.1" y="89.5">CG2</text>
<text x="341.2" y="85.8">5</text>
<text x="341.2" y="93.1">6</text>
<text x="318.1" y="96.8">CG3</text>
<text x="501.3" y="151.4">6</text>
<text x="515.5" y="155">VI</text>
<text x="562.6" y="155">PG</text>
<text x="581.8" y="151.4">3</text>
<text x="729.6" y="151.4">3</text>
<text x="740.1" y="158.7">2</text>
<text x="501.3" y="166">1</text>
<text x="581.8" y="166">4</text>
<text x="729.6" y="166">1</text>
<text x="515.5" y="169.6">EN</text>
<text x="561.6" y="169.6">VO</text>
<text x="143.6" y="184.2">7</text>
<text x="159.4" y="184.2">8</text>
<text x="559" y="184.2">ADJ</text>
<text x="581.8" y="180.5">5</text>
<text x="143.6" y="191.5">5</text>
<text x="159.4" y="191.5">6</text>
<text x="143.6" y="198.8">3</text>
<text x="159.4" y="198.8">4</text>
<text x="275.3" y="202.4">1</text>
<text x="297.5" y="202.4">2</text>
<text x="143.6" y="206">1</text>
<text x="159.4" y="206">2</text>
<text x="581.5" y="246.1">2</text>
<text x="276.2" y="260.7">100</text>
<text x="370.4" y="260.7">99</text>
<text x="279.4" y="268">28</text>
<text x="296.7" y="264.3">VDD_1</text>
<text x="341.2" y="264.3">VSS_1</text>
<text x="279.4" y="275.2">75</text>
<text x="296.7" y="271.6">VDD_2</text>
<text x="370.4" y="275.2">74</text>
<text x="296.7" y="278.9">VDD_3</text>
<text x="341.2" y="278.9">VSS_3</text>
<text x="117.1" y="282.5">1</text>
<text x="127.6" y="289.8">2</text>
<text x="279.4" y="289.8">21</text>
<text x="296.7" y="293.5">VDDA</text>
<text x="117.1" y="297.1">3</text>
<text x="279.4" y="304.4">50</text>
<text x="279.4" y="311.7">51</text>
<text x="296.7" y="308">SD1/2_VDD</text>
<text x="370.4" y="311.7">49</text>
<text x="296.7" y="315.3">SD3_VDD</text>
<text x="336.2" y="315.3">SD_VSS</text>
<text x="279.4" y="326.2">22</text>
<text x="296.7" y="329.9">SAR_VREF+</text>
<text x="574.3" y="326.2">6</text>
<text x="588.4" y="329.9">VI</text>
<text x="635.5" y="329.9">PG</text>
<text x="654.7" y="326.2">3</text>
<text x="370.4" y="333.5">20</text>
<text x="307.1" y="337.2">VSSA/SAR_VREF-</text>
<text x="574.3" y="340.8">1</text>
<text x="654.7" y="340.8">4</text>
<text x="588.4" y="344.4">EN</text>
<text x="634.5" y="344.4">VO</text>
<text x="279.4" y="348.1">52</text>
<text x="296.7" y="351.7">SD_VREF+ SD_VREF-</text>
<text x="370.4" y="348.1">48</text>
<text x="282.6" y="355.4">6</text>
<text x="296.7" y="359">VBAT</text>
<text x="631.9" y="359">ADJ</text>
<text x="654.7" y="355.4">5</text>
<text x="197.3" y="369.9">1</text>
<text x="207.8" y="377.2">2</text>
<text x="197.3" y="384.5">3</text>
<text x="523.2" y="442.8">3</text>
<text x="581.8" y="442.8">2</text>
<text x="537.4" y="446.4">Vin</text>
<text x="558.1" y="446.4">Vout</text>
</g>
<g font-size="6.3">
<text x="555.9" y="82.3" transform="rotate(-90 555.9 82.3)">GND</text>
<text x="122.1" y="91.4" transform="rotate(-90 122.1 91.4)">2</text>
<text x="552.3" y="96.5" transform="rotate(-90 552.3 96.5)">1</text>
<text x="534" y="184.3" transform="rotate(-90 534 184.3)">GND</text>
<text x="548.6" y="184.3" transform="rotate(-90 548.6 184.3)">GND</text>
<text x="530.4" y="198.5" transform="rotate(-90 530.4 198.5)">2</text>
<text x="545" y="198.5" transform="rotate(-90 545 198.5)">0</text>
<text x="596" y="234.6" transform="rotate(-90 596 234.6)">1</text>
<text x="596" y="264.1" transform="rotate(-90 596 264.1)">3</text>
<text x="606.9" y="359.1" transform="rotate(-90 606.9 359.1)">GND</text>
<text x="621.5" y="359.1" transform="rotate(-90 621.5 359.1)">GND</text>
<text x="603.3" y="373.3" transform="rotate(-90 603.3 373.3)">2</text>
<text x="617.9" y="373.3" transform="rotate(-90 617.9 373.3)">0</text>
<text x="552.3" y="468" transform="rotate(-90 552.3 468)">1</text>
</g>
</svg>
